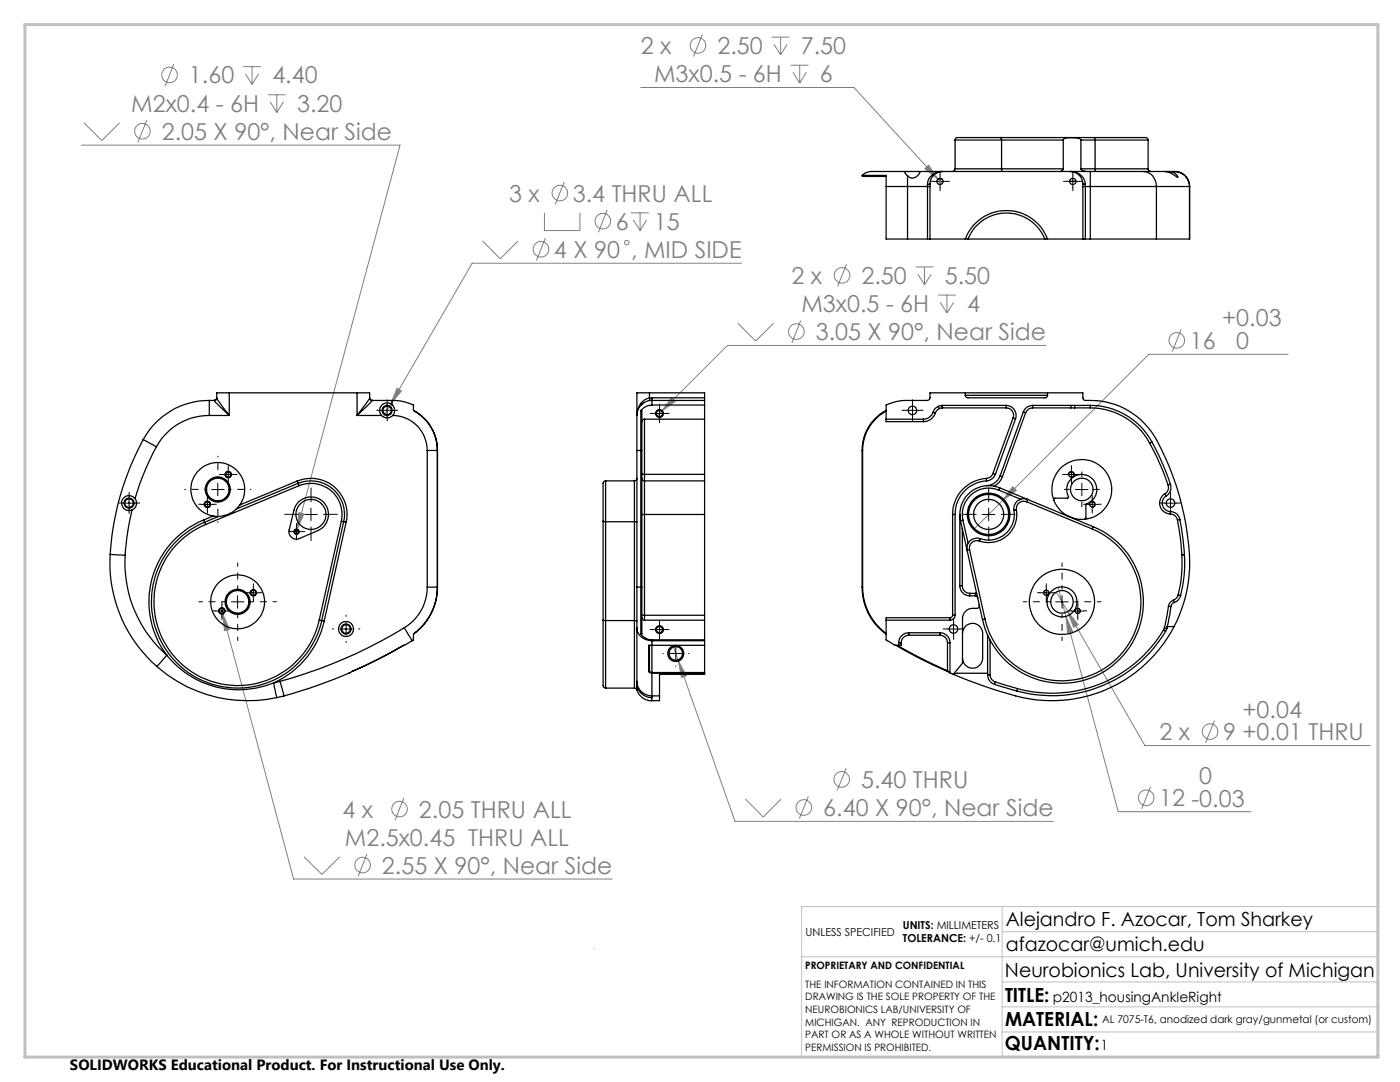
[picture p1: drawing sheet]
<svg xmlns="http://www.w3.org/2000/svg" width="279mm" height="216mm" viewBox="0 0 279 216" stroke-linecap="round" stroke-linejoin="round" font-family="sans-serif">
<g fill="none" stroke="#808080" stroke-width=".2">
<path d="M34.7 12.7l-1.8 4.5M48.5 13.3h3.6M49 14.7l1.3 2.1M50.3 13.3v3.5M51.6 14.7l-1.3 2.1M53.5 18.9h3.5M55.2 18.9v3.5M127.9 17.5h42.5l16.8 18.2M140.2 6.8l-1.8 4.5M154 7.4h3.6M154.4 8.8l1.4 2.1M155.8 7.4v3.5"/>
<path d="M157.1 8.8l-1.3 2.1M157.8 13h3.6M158.3 14.4l1.3 2.2M159.6 13v3.6M160.9 14.4l-1.3 2.2M16.3 29h63.5l-20.5 76.6M16.8 24.5l3.5 3.5 3.5-3.5M29.3 24l-1.8 4.4M53.9 20.3l1.3 2.1M56.6 20.3l-1.4 2.1M112.6 36.3l-1.8 4.4M184.6 33.7l.7-.8 1.9 2.8z"/>
<path d="M187.2 35.7l.8 1M96.3 48.1l3.5 3.5 3.6-3.5M108.7 42.5v3.5h7v-3.5M108.8 47.5l-1.7 4.5M121.2 41.9l-1.8 4.5M125.9 42.5h3.6M126.4 43.9l1.3 2.1M127.7 42.5v3.5M129 43.9l-1.3 2.1M148 52.5h-53.8l-16.2 28.1M168.9 52.7l-1.8 4.5M182.7 53.3h3.6"/>
<path d="M183.2 54.7l1.3 2.1M184.5 53.3v3.5M185.8 54.7l-1.3 2.1M187.2 58.9h3.5M189 58.9v3.5M79.2 77.5l.9 .5-2.1 2.6zM134 79.4l.8 .7-2.8 2zM147.2 64.5l3.6 3.6 3.6-3.6M159.8 64l-1.8 4.4M187.6 60.3l1.4 2.1M190.3 60.3l-1.3 2.1M208.7 68.9h-63.5l-13.2 13.2"/>
<path d="M235.7 65.7l-1.7 4.4M257.1 70.7h-27.8l-34.8 34.8M78 80.6l-1.5 2.6M132 82.1l-.8 .8M202.1 97.1l.7 .8-2.7 1.9zM59.3 105.6l-.3 1M59.7 102.3l.9 .3-1.3 3zM210.8 118.1l2.3 3.9M211.2 117.2l1.5 5.8M44.1 121.3l.3 1.2M44.4 122.5l1.4 3.1-1 .2zM44.4 122.5l14.2 52.9h63.6"/>
<path d="M134.3 128.9l1.1 3M135.4 131.9l1.6 2.9-1 .4zM135.4 131.9l11.3 32h63.6M212.7 123l1.4 3-1 .3zM212.7 123l10.5 39h26.5M213.1 122l2.1 2.6-.9 .6zM213.1 122l15.4 26.8h45M80.6 159.2l-1.8 4.5M148.8 159.5l3.5 3.5 3.6-3.5M161.3 158.9l-1.8 4.4M168.9 153.3l-1.8 4.4M229.6 157l-1.7 4.4"/>
<path d="M242.4 143.8l-1.8 4.4M60.7 171l3.5 3.5 3.6-3.5M73.2 170.4l-1.7 4.4"/>
<circle cx="33.8" cy="15" r="1.55"/>
<circle cx="139.3" cy="9.1" r="1.55"/>
<circle cx="28.4" cy="26.2" r="1.55"/>
<circle cx="111.7" cy="38.5" r="1.55"/>
<circle cx="108" cy="49.7" r="1.55"/>
<circle cx="120.3" cy="44.1" r="1.55"/>
<circle cx="125.1" cy="48.4" r=".46"/>
<circle cx="168.1" cy="54.9" r="1.56"/>
<circle cx="158.9" cy="66.2" r="1.56"/>
<circle cx="234.8" cy="67.9" r="1.56"/>
<circle cx="168" cy="155.5" r="1.56"/>
<circle cx="228.7" cy="159.2" r="1.56"/>
<circle cx="241.5" cy="146" r="1.56"/>
<circle cx="72.4" cy="172.6" r="1.55"/>
<circle cx="79.7" cy="161.4" r="1.56"/>
<circle cx="160.4" cy="161.1" r="1.56"/>
</g>
<g fill="none" stroke="#000" stroke-width=".2">
<path d="M186.3 36.2h2.5M187.6 35v2.5M212.9 36.2h2.4M214.1 35v2.5M25.8 99.1v2.5M41.4 99.4v2.5M42.2 97.7h2.5M43.5 96.4v2.5M44.3 94.7h2.5M44.9 94.9a.61 .61 0 0 1 .6-.8 .61 .61 0 0 1 .6 .7 .61 .61 0 0 1-.7 .5M45.5 93.5v2.5M76 81.9h2.5"/>
<path d="M77.3 80.6v2.5M130.4 82.5h2.5M130.9 82.7a.75 .75 0 0 1 .6-.9 .75 .75 0 0 1 .8 .8 .75 .75 0 0 1-.9 .6M131.6 81.3v2.4M180.8 81.9h2.5M182.1 80.6v2.5M212.5 94.7h2.6M213.2 94.9a.61 .61 0 0 1 .6-.8 .61 .61 0 0 1 .6 .7 .61 .61 0 0 1-.8 .5M213.8 93.5v2.5M214.6 97.7h2.5M215.9 96.4v2.5M218 99.4v2.5"/>
<path d="M233.6 99.1v2.5M24.5 100.4h2.5M40.1 100.6h2.6M40.8 100.8a.63 .63 0 0 1 .5-.8 .63 .63 0 0 1 .7 .7 .63 .63 0 0 1-.8 .5M47.4 118.9v2.5M49.3 118.3h2.5M50.1 118.4a.53 .53 0 0 1 .4-.7 .53 .53 0 0 1 .6 .6 .53 .53 0 0 1-.7 .5M50.6 117v2.5M57.9 106.1h2.5M58.7 106.2a.51 .51 0 0 1 .4-.6 .51 .51 0 0 1 .6 .5 .51 .51 0 0 1-.7 .5M59.2 104.8v2.6M60.8 102.7h2.5"/>
<path d="M62.1 101.4v2.5M196 102.7h2.5M197.3 101.4v2.5M207.5 118.3h2.5M208.3 118.4a.53 .53 0 0 1 .4-.7 .53 .53 0 0 1 .6 .6 .53 .53 0 0 1-.6 .5M208.8 117v2.5M211.9 118.9v2.5M216.7 100.6h2.5M217.4 100.8a.62 .62 0 0 1 .6-.8 .62 .62 0 0 1 .6 .7 .62 .62 0 0 1-.8 .5M232.3 100.4h2.5M43 121.9h2.5M43.8 122a.53 .53 0 0 1 .5-.6 .53 .53 0 0 1 .5 .6 .53 .53 0 0 1-.7 .4"/>
<path d="M44.3 120.6v2.6M46.2 120.1h2.5M67.8 125.5h2.5M69.1 124.2v2.6M130.4 125.6h2.5M130.9 125.8a.76 .76 0 0 1 .6-.9 .76 .76 0 0 1 .9 .8 .76 .76 0 0 1-1 .7M131.6 124.4v2.5M133.6 130.4h2.5M134.9 129.2v2.4M189.1 125.5h2.5M190.3 124.2v2.6M210.7 120.1h2.5"/>
<path d="M213.8 121.9h2.5M214.6 122a.53 .53 0 0 1 .4-.6 .53 .53 0 0 1 .6 .5 .53 .53 0 0 1-.7 .5M215.1 120.6v2.6"/>
</g>
<g fill="none" stroke="#000" stroke-width=".2" stroke-dasharray="15.2 1.3 1.3 1.3">
<path d="M186.4 36.2h-.7M187.6 34.9v-.6M187.6 37.4v.7M188.9 36.2h.6M212.9 36.2h-.7M214.1 34.9v-.6M214.1 37.4v.7M215.4 36.2h.6M25.8 99.1v-.8M41.4 99.4v-.5M44.3 94.7h-.5M45.6 93.4v-.5"/>
<path d="M45.6 95.9v.5M46.8 94.7h.5M76 81.9h-.8M77.3 80.6v-.8M77.3 83.1v.9M78.5 81.9h.9M130.4 82.5h-.6M131.6 81.2v-.6M131.6 83.7v.7M132.9 82.5h.6M180.9 81.9h-.9M182.1 80.6v-.8"/>
<path d="M182.1 83.1v.9M183.4 81.9h.8M212.6 94.7h-.5M213.4 97.7h-1M213.8 93.4v-.5M213.8 95.9v.5M215.1 94.7h.5M215.9 95.2v-1.1M218 99.4v-.5M218.4 97.7h1M233.6 99.1v-.8M24.5 100.4h-.8"/>
<path d="M25.8 101.6v.9M27 100.4h.9M40.2 100.6h-.6M41.4 101.9v.5M42.7 100.6h.5M49.3 118.3h-.5M50.6 117v-.5M50.6 119.5v.5M51.8 118.3h.5M57.9 106.1h-.4M59.2 104.8v-.4M59.2 107.3v.4"/>
<path d="M59.6 102.6h-2.8M60.4 106.1h.4M62.1 100.1v-2.7M62.1 105.1v2.8M64.6 102.6h2.7M194.8 102.6h-2.7M197.3 100.1v-2.7M197.3 105.1v2.8M199.8 102.6h2.8M207.6 118.3h-.5M208.8 117v-.5M208.8 119.5v.5"/>
<path d="M210.1 118.3h.5M215.9 100.2v1M216.7 100.6h-.5M218 101.9v.5M219.2 100.6h.5M232.4 100.4h-.9M233.6 101.6v.9M234.9 100.4h.8M43 121.9h-.5M44.3 120.6v-.5M44.3 123.1v.5M45.5 121.9h.6"/>
<path d="M66.6 125.5h-.3M69.1 123v-.3M69.1 128v.2M71.6 125.5h.2M130.4 125.6h-.6M131.6 124.4v-.7M131.6 126.9v.6M132.4 130.4h-.1M132.9 125.6h.6M134.9 127.9v-.1M134.9 132.9v.1M137.4 130.4h.1"/>
<path d="M189.1 125.5h-.9M190.3 124.2v-.8M190.3 126.7v.9M191.6 125.5h.8M213.8 121.9h-.5M215.1 120.6v-.5M215.1 123.1v.5M216.3 121.9h.6"/>
</g>
<path d="M118.6 189.2v.1M160 190.9h115M200 185.9h75M200 180.9v30M200 195.9h75M275 180.9h-115v30M200 205.9h75M200 200.9h75" fill="none" stroke="#c0c0c0" stroke-width=".2"/>
<path d="M5 4.9h270v206h-270z" fill="none" stroke="#c0c0c0" stroke-width=".6"/>
<path d="M47.4 117.6v-5.3M212 117.6v-5.3M44.9 120.1h-5.2M47.4 122.6v5.2M49.9 120.1h5.3M209.5 120.1h-5.3M212 122.6v5.2M214.5 120.1h5.2" fill="none" stroke="#000" stroke-width=".2" stroke-dasharray="15.2 1.3 1.3 1.3" stroke-dashoffset="14.5"/>
<path d="M41 97.7h-4.1M43.5 95.2v-4.2M46 97.7h4.1M43.5 100.2v4.1" fill="none" stroke="#000" stroke-width=".2" stroke-dasharray="15.2 1.3 1.3 1.3" stroke-dashoffset="15.1"/>
<path d="M213.1 122l1.2 3.2 .9-.6zM212.7 123l.4 3.3 1-.3zM202.1 97.1l-2 2.7 2.7-1.9zM135.4 131.9l.6 3.3 1-.4zM134 79.4l-2 2.7 2.8-2zM184.6 33.7l2.6 2-1.9-2.8zM59.7 102.3l-.4 3.3 1.3-3zM44.4 122.5l.4 3.3 1-.2zM79.2 77.5l-1.2 3.1 2.1-2.6z" fill="#808080"/>
<g fill="none" stroke="#000" stroke-width=".25">
<path d="M172.1 35h4.7v2.2M172.1 35v.2h4.7M176.8 37.2h4.3M176.8 37.2v10.5h4.3M181 34.2l-.4 .1v.1l.5 .7M181 34.2h-3.3a14.5 14.5 0 0 0-4.9 .3l-.7 .5M181 34.2h2.2M181.1 35.1v2.1M181.1 37.2h4M181.1 37.2v10.5M183.2 34.2l.3 .1a1.4 1.4 0 0 1-.9 1.1 1.4 1.4 0 0 1-1.5-.3M183.2 34.2h34.4"/>
<path d="M185.1 36.8v.4M185.1 37.2h.5M185.1 37.2v10.5M185.6 36.7a2.51 2.51 0 0 1 2.5-2.5 2.8 2.8 0 0 0-3 2.6M185.6 36.7l-.5 .1M185.6 36.7v11M187.2 35.7h.8M190.6 33.7l-.1 .3-.4 .2M190.6 33.7h9.3M190.6 27.9h9.3M190.6 27.9v5.8M199.7 27.4h-8.7l-.3 .3-.1 .2"/>
<path d="M199.7 27.4l.2 .5M199.7 27.4h18.6M199.9 33.7l.2 .5M199.9 27.9v5.8M199.9 33.7h12.3M199.9 27.9h12.3M212.2 33.7l-.3 .4-.4 .1M212.2 27.9v-.1a3.7 3.7 0 0 1 3.3-.1l.2 .2M212.2 27.9v5.8M213.5 36.2h1.2M215.7 33.7l.5 .4 .6 .1M215.7 27.9v5.8"/>
<path d="M215.7 33.7h2.8M215.7 27.9h2.8M216.1 36.7a2.51 2.51 0 0 0-2.5-2.5 2.8 2.8 0 0 1 3 2.6M216.1 36.7l.5 .1M216.1 37.2h.5M216.1 36.7v11M216.6 36.8v.4M216.6 37.2v10.5M216.6 37.2h1M217.6 34.2v3M217.6 37.2h13.2M217.6 34.2h10.5"/>
<path d="M217.6 37.2v10.5M218.3 27.4h10.4l.4 .3v.2M218.3 27.4l.2 .5M218.5 33.7l.2 .5M218.5 33.7h10.6M218.5 27.9h10.6M218.5 27.9v5.8M228.1 34.2a2.79 2.79 0 0 1 2.7 3M228.1 34.2h4.3M229.1 33.7l.2 .3 .3 .2M229.1 27.9v5.8M230.8 37.2h6.6"/>
<path d="M230.8 37.2v10.5M232.4 34.2l1.2 .3 1.5 .9a1.81 1.81 0 0 0-2.1-1.2M232.4 34.2h.6M233 34.2h1.4M234.4 34.2a2.95 2.95 0 0 1 3 3M234.4 34.2h.1M237.4 37.2h.1M237.4 37.2v10.5M181.1 47.7h4M185.1 47.7h.5M185.6 47.7h7.1M192.7 47.7a8.8 8.8 0 0 1 8.2-5.7 8.8 8.8 0 0 1 8.2 5.7h7"/>
<path d="M192.7 47.7h.5M193.2 47.7a8.3 8.3 0 0 1 7.7-5.2 8.3 8.3 0 0 1 7.6 5.2M193.2 47.7h15.3M208.5 47.7h.5M216.1 47.7h.5M216.6 47.7h1M217.6 47.7h13.2M230.8 47.7h6.6M41.8 79.9a15 15 0 0 0-13.2 7.8M41.8 79.9v3M41.8 79.9h1M42.8 79.9h.1"/>
<path d="M42.8 79.9l3 3M43.3 79.4l2.5 3.5M43.3 79.4l-.3 .4-.2 .1M43.3 79.4l-.1 .3-.4 .2M45.8 78.4h-2.5v1M45.8 78.4h25.5M45.8 78.4v4.5M71.3 78.4h2.5v1M71.3 78.4v4.5M73.8 79.4l-2.5 3.5M73.8 79.4l.2 .4 .3 .1M73.8 79.4v.3l.5 .2"/>
<path d="M74.3 79.9l-3 3M74.3 79.9h.1M74.3 79.9h3.9M78.2 79.9v.9M78.2 79.9a8.1 8.1 0 0 1 4.3 1v1a9.1 9.1 0 0 1 4.8 8M129.6 79.4l.1 .5M129.6 78.4h-2.5v4.5M129.6 79.4a3.3 3.3 0 0 0-2.5 3M129.6 78.4h11v1M129.6 78.4v1M130.1 79.9a2.98 2.98 0 0 0-3 3M130.1 79.9v.9"/>
<path d="M130.1 79.4v.5M130.1 79.4h-.5M130.1 79.9h10.5M130.1 79.4h10.5M140.6 79.9v.9M140.6 79.4v.5M192.7 78.4h-7.1v1.1l-.4 .4h-4.1a9.6 9.6 0 0 0-4.3 .9v2.8M192.7 78.9v.3l.3 .2h15.6l.3-.1 .2-.4M192.7 78.9h16.4M192.7 78.4h16.4M192.7 78.4v.5M209.1 78.4h7v1.1l.3 .3a15.5 15.5 0 0 1 15.3 9.7 54.7 54.7 0 0 1 5.7 23.8 27.5 27.5 0 0 1-3.1 11.7"/>
<path d="M209.1 78.4v.5M27 99.5a1.51 1.51 0 0 0-2.1-.4 1.51 1.51 0 0 0-.5 2 1.51 1.51 0 0 0 2 .7M27 99.5a1.52 1.52 0 0 1-.6 2.3M28.6 87.7a55.3 55.3 0 0 0-6.6 22.9M28.6 87.7l2.6 1.4M31.2 89.1a53.7 53.7 0 0 0-4.2 10.4M41.8 82.9a11.9 11.9 0 0 0-10.6 6.2M41.8 82.9h4M59.3 96l.2 .4M59.3 96a7.2 7.2 0 0 1 9.8 8.2M59.3 96l-11.4 4.8M59.5 96.4l.2 .5"/>
<path d="M59.5 96.4a6.7 6.7 0 0 1 9.1 7.7M59.5 96.4l-12.3 5.2M59.7 96.9a6.2 6.2 0 0 1 8.4 7.1M59.7 96.9l-18.7 7.8M71.3 82.9h4.8M76.1 82.9a1.54 1.54 0 0 0 2.3 0M78.2 80.8a1.53 1.53 0 0 1 .2 2.1M78.2 80.8a1.5 1.5 0 0 0-2 0 1.5 1.5 0 0 0-.1 2.1M78.4 82.9a7 7 0 0 1 6.9 7M82.5 81.9a9.2 9.2 0 0 1 4.8 8M85.3 89.9h2M85.3 89.9v27.3"/>
<path d="M87.3 89.9h.1M87.3 89.9v27.3M120.9 96h-.3l-.2 .3v7.7M120.9 96v8.1M120.9 96h5.7M126.6 96v8.1M127.1 95.5l-.1 .2-.4 .3M127.1 82.9v7M127.1 89.9h.8M127.1 82.7v.2M127.1 89.9v27.3M127.9 89.9h.2"/>
<path d="M127.9 81.9l.2 .1v7.9M127.9 81.9v8M127.9 89.9v27.3M128.1 95.5l.2 .4 .3 .1M128.1 94.5l.5 .2M128.1 89.9v27.3M128.4 80.4l-.5 .5M128.6 83.6l-.3 .1-.2 .4M128.6 96v6.7M128.6 94.7v1.3M128.6 83.6h12M128.6 96h12"/>
<path d="M128.6 83.6v11.1M128.6 94.7h12M130.1 80.8l-1.2 .3-1 .8M130.1 80.8h10.5M140.6 96v6.7M140.6 94.7v1.3M140.6 80.8v13.9M172 89.9h.2M172 89.9v27.3M172.2 89.9v27.3M176.8 81.9a9 9 0 0 0-4.8 8M176.8 83.6v.5h7.5"/>
<path d="M176.8 82a9 9 0 0 0-4.6 7.9M176.8 83.6h7.5M184.3 83.6v.5M186.2 82.3a2.06 2.06 0 0 1-1.9 1.3M186.2 82.3l.5 .1M186.7 82.4a2.46 2.46 0 0 1-2.4 1.7M187.2 81.1l.2 .4M187.4 81.5l-.5 .5-.2 .4M188 80.9v.5M188 81.4l-.6 .1M188 81.4h.1M188.1 80.9a2.06 2.06 0 0 0-1.9 1.4"/>
<path d="M188.1 80.9v.5M188.1 80.9h12.7M188.1 81.4h12.7M196.8 95.5l.1 .5M196.8 95.5a7.2 7.2 0 0 0-6.7 7.2M196.9 96a6.7 6.7 0 0 0-6.3 6.7M197 96.9a5.7 5.7 0 0 0-5.4 5.8M197 96.9l1.4 .1M198.2 94.5l.4 .2M198.2 94.5a1.4 1.4 0 0 1-1.4 1M198.4 97l1.1 .3M198.6 94.7a2.05 2.05 0 0 1-1.7 1.3"/>
<path d="M199.3 97.8a5.3 5.3 0 0 0-7.1 6M199.3 97.8l4.4 1.8M199.5 97.3l-.2 .5M199.5 97.3l18.7 7.8M199.6 94.9a3 3 0 0 1-2.6 2M199.6 94.9l.5 .2M200.1 95.1a3.5 3.5 0 0 1-1.7 1.9M200.8 80.9a2 2 0 0 1 1.9 2.7M200.8 80.9v.5M200.8 81.4a1.48 1.48 0 0 1 1.4 2M202.2 83.4l.5 .2M202.2 83.4l-4 11.1"/>
<path d="M202.7 83.6l-4.1 11.1M203.7 99.6l.9-.1 .5 .2-.2 .4M203.7 99.6a2.02 2.02 0 0 0-1.3 2.2M204.2 82.2l.5 .2M204.2 82.2l-4.6 12.7M204.7 82.4l-4.6 12.7M206.1 80.9a2 2 0 0 0-1.9 1.3M206.1 80.9v.5M206.1 81.4a1.59 1.59 0 0 0-1.4 1M206.1 80.9h11.5M206.1 81.4h7.6M210.3 99.8l.2-.4h2.6l.2-.2a3 3 0 0 1 1.3-4.2 3 3 0 0 1 4.1 1.6 3 3 0 0 1-2 4v2.9l-.2 .1"/>
<path d="M210.3 99.8a6 6 0 0 0 6.2 3.8M210.3 99.8a6 6 0 0 1 4-7.9 6 6 0 0 1 7.4 4.7 6 6 0 0 1-5.2 7M213.7 80.9v.5M213.7 81.4h.8M214.5 80.9v.5M214.5 81.4h3.1M217.6 80.9a14.1 14.1 0 0 1 12.3 7.3M217.6 81.4a13.4 13.4 0 0 1 11.8 7M217.6 80.9v.5M229.4 88.4a54.6 54.6 0 0 1 3.7 8.4M229.9 88.2a53.8 53.8 0 0 1 3.7 8.4M229.9 88.2l-.5 .2"/>
<path d="M232.5 98.5a2.16 2.16 0 0 0-1 2.4 2.16 2.16 0 0 0 2 1.7M232.5 98.5l.2 .5M232.7 99a1.68 1.68 0 0 0-.7 1.8 1.68 1.68 0 0 0 1.6 1.3M233.1 96.8a1.48 1.48 0 0 1-.6 1.7M233.6 96.6a1.94 1.94 0 0 1-.9 2.4M233.6 96.6l-.5 .2M22 110.6l3 .2M22 110.6a27.6 27.6 0 0 0 9.3 22.4M25 110.8a24.4 24.4 0 0 0 8.3 19.9M26.4 101.8a53 53 0 0 0-1.4 9M40.6 103.8l.2 .4M40.6 103.8a17.7 17.7 0 0 0-7.3 26.9"/>
<path d="M40.8 104.2l.2 .5M40.8 104.2a17.2 17.2 0 0 0-4.4 29.1 17.2 17.2 0 0 0 27.8-9.5M41 104.7a16.7 16.7 0 0 0-4.3 28.2 16.7 16.7 0 0 0 27-9.2M42.5 103h1.1M42.5 103l-1.9 .8M43.6 103l-2.8 1.2M47.2 101.6a5.1 5.1 0 0 1-3.3 1.4h-.3M47.9 100.8l-.7 .8M47.9 100.8a5.4 5.4 0 0 0-2-7.9 5.4 5.4 0 0 0-7.6 3.1 5.4 5.4 0 0 0 4.2 7M59.5 100.2a3.5 3.5 0 0 1 5.4 .5 3.5 3.5 0 0 1-1.4 5.2l-3.7 1.6a1.49 1.49 0 0 1-1.6-.3 1.49 1.49 0 0 1-.5-1.5l1-3.9 .3-.9zM68.1 104l.5 .1M68.1 104l-4.4 19.7"/>
<path d="M68.6 104.1l.5 .1M68.6 104.1l-4.4 19.7M69.1 104.2l-4.4 19.7M85.3 117.2a9.5 9.5 0 0 1-4.6 8.1M85.3 117.2h2M87.3 117.2a11.6 11.6 0 0 1-4.8 9.3M87.3 117.2h.1M87.3 117.2a11.5 11.5 0 0 1-4.8 9.3M120.4 104l.5 .1M120.4 104v19.7M120.9 104.1h5.7M120.9 104.1v19.7"/>
<path d="M126.6 104.1l.5 .1M126.6 104.1v19.7M127.1 117.2h.8M127.1 117.2v8.1M127.9 117.2v9.3M127.9 117.2h.2M128.1 117.2v9.3h-.2M128.1 102.7h.5M128.6 102.7v20.1M128.6 102.7h12M140.6 102.7v20.1M172 117.2a11.5 11.5 0 0 0 4.8 9.3"/>
<path d="M172 117.2h.2M172.2 117.2a11.4 11.4 0 0 0 4.6 9.2M190.1 102.7h.5M190.1 102.7v20.1M190.6 102.7v20.1M191.6 116.9a1.99 1.99 0 0 0 1.9 2M191.6 116.9h.5M191.6 102.7l.1 1.2M191.6 102.7v14.2M191.7 103.9l.4 1.6M192.1 116.9a1.51 1.51 0 0 0 1.4 1.5M192.1 105.5v11.4"/>
<path d="M192.1 105.5l2.8 12.9M192.2 103.8l-.5 .1M192.2 103.8l1 4.6M193.2 108.4l-.2 .4v1l.5-.1M193.5 109.7l3.1 13.8M193.5 118.4v.5M193.5 118.9h1.1M193.5 118.4h1.1M194.6 118.9l.3 .1 .2 .3M194.6 118.4h.3M194.6 118.4v.5M194.9 118.4l.2 .9"/>
<path d="M195.1 119.3l.3 1.5M195.4 107.9a1.51 1.51 0 0 0-1.9 1.8M195.6 107.5a2.03 2.03 0 0 0-2.4 .9M195.6 107.5l-.2 .4M202.4 101.8a5.1 5.1 0 0 1-6.8 5.7M202.8 101.7l-.4 .1M202.8 101.7a5.6 5.6 0 0 1-7.4 6.2M204.9 100.1a1.51 1.51 0 0 0-2.1 1.6M204.9 100.1l13.1 5.5M218 105.6a15.7 15.7 0 0 1 4.1 26.6 15.7 15.7 0 0 1-25.5-8.7M218.2 105.1a16.2 16.2 0 0 1 5.8 25.9 16.2 16.2 0 0 1-26.4-3.3M218.2 105.1l-.2 .5"/>
<path d="M233.5 102.6a1.48 1.48 0 0 1 1.5 1.2M233.6 102.1a1.96 1.96 0 0 1 1.9 1.6M233.6 102.1l-.1 .5M234.2 119.8l.2 .4M234.2 119.8a1.45 1.45 0 0 0-1 1.2M235 103.8l.5 3.4 .4 3.5M235.1 118.7a1.64 1.64 0 0 1-.9 1.1M235.1 118.7l.5 .1M235.5 103.7l.5 3.5 .4 3.5M235.5 103.7l-.5 .1M235.6 118.8a1.93 1.93 0 0 1-1.2 1.4M235.9 110.7a27.1 27.1 0 0 1-.8 8"/>
<path d="M236.4 110.7a24.9 24.9 0 0 1-.8 8.1M236.4 110.7h-.5M31.3 133a27.3 27.3 0 0 0 23.9 6.2M33.3 130.7a18.4 18.4 0 0 0 21.3 5.6M33.3 130.7l-2 2.3M54.6 136.3l.6 2.9M55.9 136l-1.3 .3M55.9 136l.8 2.9M56.7 138.9l-1.5 .3M63.7 123.7l.5 .1M64.2 123.8l.5 .1M64.7 123.9a17.7 17.7 0 0 1-10.1 12.4"/>
<path d="M69.7 134.3a98.8 98.8 0 0 1-13 4.6M69.7 134.3h.1M70.3 133.9l-.6 .4M80.6 128.8a91.2 91.2 0 0 1-10.3 5.1M80.6 128.8a100 100 0 0 1-10.3 5.1M80.7 125.3a97.4 97.4 0 0 1-24.8 10.7M80.7 125.3l1.6 2.5M82.3 127.8l-1.7 1M82.5 126.5v1.2l-.2 .1M120.4 123.7v13.2l.1 .3 .4 .1M120.4 123.7l.5 .1M120.9 123.8v13.5"/>
<path d="M120.9 137.3h5.7M120.9 123.8h5.7M126.6 123.8l.5 .1M126.6 123.8v13.5M127.1 136.3v1.4l-.2-.3-.3-.1M127.1 137.6a3 3 0 0 0 2.9 2.2M127.1 125.3a2.79 2.79 0 0 0 3 2.5M127.1 136a2.95 2.95 0 0 0 3 2.9M127.1 125.3v10.7M127.1 136.3a2.95 2.95 0 0 0 3 2.9M127.1 136v.3M127.9 126.5l.4 .5 .8 .5 1 .2"/>
<path d="M128.1 123.3l.2 .4 .3 .1M128.1 122.8h.5M128.6 122.8v1M128.6 123.8h12M128.6 122.8h12M129.5 133.9l.1 .3 .5 .1M129.6 128.8v5M129.6 133.8l-.1 .1M129.6 133.8l.5 .4M130.1 127.7v.1M130.1 127.8v1M130.1 128.8h-.6v5.1"/>
<path d="M130.1 134.3v4.6M130.1 134.2v.1M130.1 138.9v.3M130.1 139.2l-.1 .6M130.1 128.8h10.5M130.1 127.7h10.5M130.1 127.8h10.5M130.1 134.2h10.5M130.1 134.3h10.5M130.1 138.9h1.5M130.1 128.8v5.4M131.6 138.9v.9h-1.6"/>
<path d="M140.6 127.7v.1M140.6 127.8v1M140.6 134.2v.1M140.6 122.8v1M140.6 134.3v.2h-9v4.4M140.6 123.8v3.9M140.6 128.8v5.4M176.8 123.8v3.9l1.3 .7a1.52 1.52 0 0 0 1.3 .4M176.8 123.8h12.8M178.8 128.8a91.2 91.2 0 0 0 10.3 5.1M179 128.8a106 106 0 0 0 10.1 5M179.4 128.3h.4"/>
<path d="M179.4 128.3v.5M179.8 128.3v.5h-.4M181.4 126.3a2.05 2.05 0 0 0-2 2M181.4 126.8a1.57 1.57 0 0 0-1.6 1.5M181.4 126.3v.5M181.4 126.3h6.2M181.4 126.8h6.2M187.6 126.3a1.99 1.99 0 0 1 2 2M187.6 126.3v.5M187.6 126.8a1.51 1.51 0 0 1 1.5 1.5M189.1 133.9l.6 .4M189.1 133.8l.5 .4"/>
<path d="M189.1 133.8v.1M189.1 128.3h.5M189.1 128.3v5.5M189.6 134.2l.7 .3M189.6 123.3v.5M189.6 123.3h-12.8v.5M189.6 128.3v5.9M190.1 122.8l-.2 .4-.3 .1M190.1 122.8h.5M190.6 122.8a1.02 1.02 0 0 1-1 1M192.1 126.4a2.01 2.01 0 0 1 2-2 2.01 2.01 0 0 1 2 2v4.9a2.01 2.01 0 0 1-2 2 2.01 2.01 0 0 1-2-2M195.4 120.8a.5 .5 0 0 1-.5 .6 2.21 2.21 0 0 0-2.8 2v8.9l-1.8 2.2"/>
<path d="M195.4 120.8l.7 2.8M196.1 123.6l1 3.1M196.6 123.5l-.5 .1M197.1 134.3h-6.2l-.6 .2M197.1 134.7a2.06 2.06 0 0 0 1.4 1.9M197.1 134.7h.5M197.1 126.7l.5 1M197.1 126.7v8M197.6 134.7a1.43 1.43 0 0 0 1 1.4M197.6 127.7v7M198.5 136.6l4.4 1.3M198.6 136.1l-.1 .5"/>
<path d="M198.6 136.1l4.5 1.3M203.1 137.4l-.2 .5M232.2 125.7l.4 .3M232.2 125.7a26 26 0 0 1-29.1 11.7M232.4 125.3l-.2 .4M232.4 125.3l.5 .1M232.6 126a26.6 26.6 0 0 1-29.7 11.9M232.9 125.4l-.3 .6M232.9 125v.4M232.9 125h1.4M233.2 121l-.8 4.3M233.2 121h.5"/>
<path d="M233.7 121l-.8 4M234.3 125a27.6 27.6 0 0 1-33.2 13.4l-4.7-1.5-6.1-2.4M234.4 120.2a.99 .99 0 0 0-.7 .8"/>
<circle cx="187.6" cy="36.2" r=".63"/>
<circle cx="214.1" cy="36.2" r=".63"/>
<circle cx="43.5" cy="97.7" r="2.25"/>
<circle cx="43.5" cy="97.7" r="2.5"/>
<circle cx="45.5" cy="94.7" r=".64"/>
<circle cx="45.5" cy="94.7" r=".52"/>
<circle cx="77.3" cy="81.9" r=".99"/>
<circle cx="77.3" cy="81.9" r=".85"/>
<circle cx="131.6" cy="82.5" r=".76"/>
<circle cx="131.6" cy="82.5" r=".61"/>
<circle cx="182.1" cy="81.9" r=".85"/>
<circle cx="213.8" cy="94.7" r=".51"/>
<circle cx="215.9" cy="97.7" r="2.25"/>
<circle cx="25.8" cy="100.4" r=".99"/>
<circle cx="25.8" cy="100.4" r=".85"/>
<circle cx="41.4" cy="100.6" r=".64"/>
<circle cx="41.4" cy="100.6" r=".51"/>
<circle cx="50.6" cy="118.3" r=".64"/>
<circle cx="50.6" cy="118.3" r=".51"/>
<circle cx="59.2" cy="106.1" r=".39"/>
<circle cx="59.2" cy="106.1" r=".52"/>
<circle cx="62.1" cy="102.7" r="2.99"/>
<circle cx="197.3" cy="102.6" r="4"/>
<circle cx="197.3" cy="102.6" r="4.3"/>
<circle cx="197.3" cy="102.7" r="2.99"/>
<circle cx="208.8" cy="118.3" r=".51"/>
<circle cx="218" cy="100.6" r=".5"/>
<circle cx="233.6" cy="100.4" r=".85"/>
<circle cx="44.3" cy="121.9" r=".64"/>
<circle cx="44.3" cy="121.9" r=".51"/>
<circle cx="47.4" cy="120.1" r="2.25"/>
<circle cx="47.4" cy="120.1" r="2.5"/>
<circle cx="47.4" cy="120.1" r="5.4"/>
<circle cx="69" cy="125.5" r="1.51"/>
<circle cx="69" cy="125.5" r="1.01"/>
<circle cx="69.1" cy="125.5" r=".86"/>
<circle cx="131.6" cy="125.6" r=".61"/>
<circle cx="131.6" cy="125.6" r=".75"/>
<circle cx="134.9" cy="130.4" r="1.6"/>
<circle cx="134.9" cy="130.4" r="1.35"/>
<circle cx="190.3" cy="125.5" r=".86"/>
<circle cx="211.9" cy="120.1" r="6.5"/>
<circle cx="211.9" cy="120.1" r="2.25"/>
<circle cx="211.9" cy="120.1" r="2.99"/>
<circle cx="215.1" cy="121.9" r=".51"/>
</g>
<g font-size="4.7" fill="#808080">
<text x="127.9" y="10.8">2 x</text>
<text x="143.2" y="10.8">2.50</text>
<text x="159.8" y="10.8">7.50</text>
<text x="37.7" y="16.6">1.60</text>
<text x="54.4" y="16.6">4.40</text>
<text x="130.6" y="16.4">M3x0.5 - 6H</text>
<text x="163.6" y="16.4">6</text>
<text x="26.2" y="22.3">M2x0.4 - 6H</text>
<text x="59.3" y="22.3">3.20</text>
<text x="32.3" y="27.9">2.05 X 90°, Near Side</text>
<text x="101.6" y="40.2">3 x</text>
<text x="114.3" y="40.2">3.4 THRU ALL</text>
<text x="122.9" y="45.8">6</text>
<text x="130.5" y="45.8">15</text>
<text x="110.5" y="51.4">4 X 90 , MID SIDE</text>
<text x="157.9" y="56.6">2 x</text>
<text x="171.9" y="56.6">2.50</text>
<text x="188.6" y="56.6">5.50</text>
<text x="159.9" y="62.2">M3x0.5 - 6H</text>
<text x="193" y="62.2">4</text>
<text x="243.9" y="65.1">+0.03</text>
<text x="162.8" y="67.9">3.05 X 90°, Near Side</text>
<text x="237.4" y="69.6">16</text>
<text x="246.7" y="69.7">0</text>
<text x="248" y="143.2">+0.04</text>
<text x="231.4" y="147.7">2 x</text>
<text x="244.1" y="147.7">9 +0.01 THRU</text>
<text x="171.9" y="157.2">5.40 THRU</text>
<text x="231.3" y="160.9">12 -0.03</text>
<text x="239.3" y="156.4">0</text>
<text x="68.3" y="163.1">4 x</text>
<text x="83.6" y="163.1">2.05 THRU ALL</text>
<text x="164.3" y="162.8">6.40 X 90°, Near Side</text>
<text x="68.8" y="168.7">M2.5x0.45 THRU ALL</text>
<text x="76.2" y="174.3">2.55 X 90°, Near Side</text>
</g>
<g font-size="3.9">
<text x="200.7" y="184.8">Alejandro F. Azocar, Tom Sharkey</text>
<text x="200.7" y="189.8">afazocar@umich.edu</text>
<text x="200.6" y="194.9">Neurobionics Lab, University of Michigan</text>
<text x="200.6" y="199.8">TITLE:</text>
<text x="200.6" y="209.5">QUANTITY:</text>
<text x="200.6" y="204.6">MATERIAL:</text>
</g>
<text font-size="3" x="14" y="213.5">SOLIDWORKS Educational Product. For Instructional Use Only.</text>
<g font-size="2.8">
<text x="210.1" y="199.8">p2013_housingAnkleRight</text>
<text x="219.7" y="209.5">1</text>
</g>
<g font-size="2.2">
<text x="180.2" y="185.3">UNITS: MILLIMETERS</text>
<text x="160.8" y="186.8">UNLESS SPECIFIED</text>
<text x="180.2" y="188">TOLERANCE: +/- 0.1</text>
</g>
<text font-size="2.1" x="220" y="204.1">AL 7075-T6, anodized dark gray/gunmetal (or custom)</text>
<g font-size="2">
<text x="160.7" y="193.4">PROPRIETARY AND CONFIDENTIAL</text>
<text x="160.7" y="197.1">THE INFORMATION CONTAINED IN THIS</text>
<text x="160.7" y="199.6">DRAWING IS THE SOLE PROPERTY OF THE</text>
<text x="160.7" y="202.1">NEUROBIONICS LAB/UNIVERSITY OF</text>
<text x="160.7" y="204.6">MICHIGAN. ANY REPRODUCTION IN</text>
<text x="160.7" y="207.2">PART OR AS A WHOLE WITHOUT WRITTEN</text>
<text x="160.7" y="209.7">PERMISSION IS PROHIBITED.</text>
</g>
</svg>
